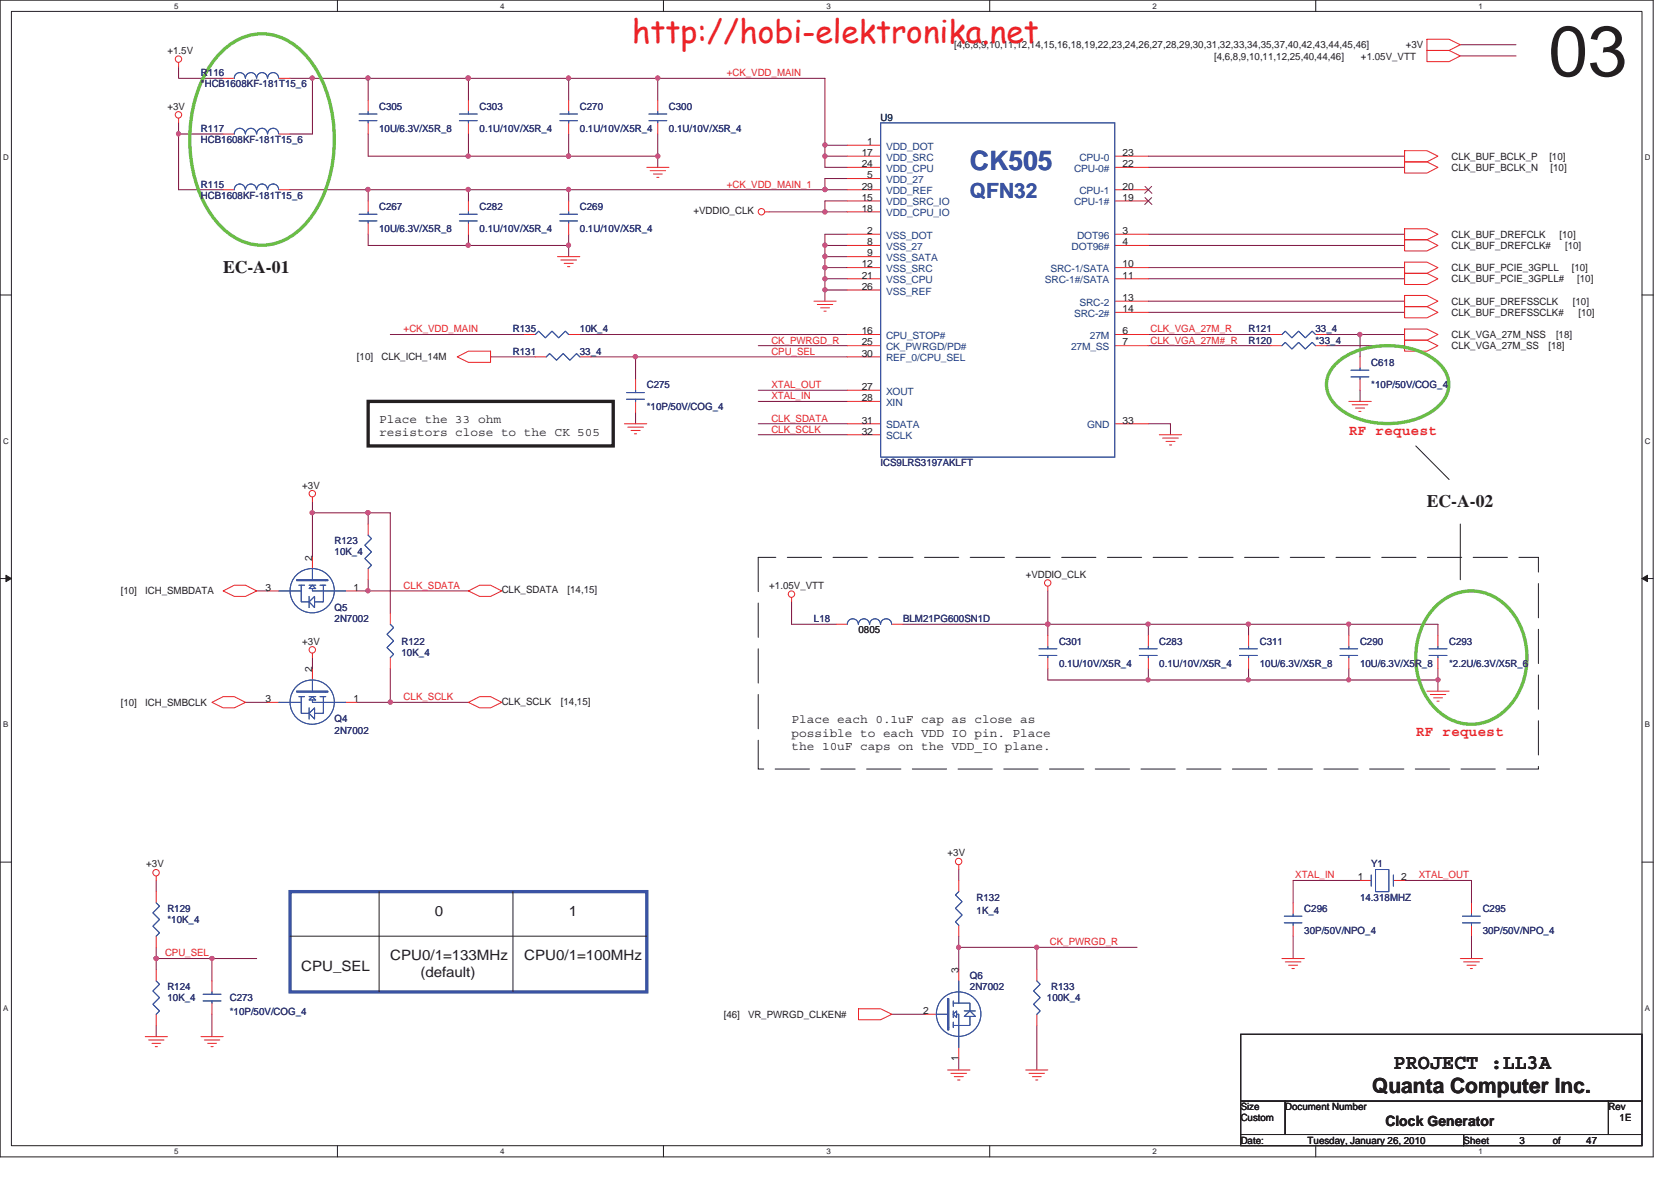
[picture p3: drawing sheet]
<svg xmlns="http://www.w3.org/2000/svg" width="297mm" height="210mm" viewBox="0 0 297 210" stroke-linecap="round" stroke-linejoin="round" font-family="sans-serif">
<path d="M0 0h293.9v205.7h-293.9zM2 2h289.9v201.7h-289.9z" fill="none" stroke="#231f20" stroke-width=".18"/>
<g fill="#fff">
<path d="M31 .3h.7v1.5h-.7z"/>
<path d="M31 204h.7v1.5h-.7z"/>
</g>
<path d="M60 0v2M60 203.7v2" fill="none" stroke="#231f20" stroke-width=".18"/>
<g fill="#fff">
<path d="M88.9 .3h.8v1.5h-.8z"/>
<path d="M88.9 204h.8v1.5h-.8z"/>
</g>
<path d="M117.9 0v2M117.9 203.7v2" fill="none" stroke="#231f20" stroke-width=".18"/>
<g fill="#fff">
<path d="M146.9 .3h.8v1.5h-.8z"/>
<path d="M146.9 204h.8v1.5h-.8z"/>
</g>
<path d="M175.9 0v2M175.9 203.7v2" fill="none" stroke="#231f20" stroke-width=".18"/>
<g fill="#fff">
<path d="M204.9 .3h.8v1.5h-.8z"/>
<path d="M204.9 204h.8v1.5h-.8z"/>
</g>
<path d="M233.9 0v2M233.9 203.7v2" fill="none" stroke="#231f20" stroke-width=".18"/>
<g fill="#fff">
<path d="M262.8 .3h.8v1.5h-.8z"/>
<path d="M262.8 204h.8v1.5h-.8z"/>
<path d="M.5 27.2h1v1.5h-1z"/>
<path d="M292.4 27.2h1v1.5h-1z"/>
<path d="M.5 77.6h1v1.6h-1z"/>
<path d="M292.4 77.6h1v1.6h-1z"/>
</g>
<path d="M0 52.4h2M291.9 52.4h2" fill="none" stroke="#231f20" stroke-width=".18"/>
<g fill="#fff">
<path d="M.5 128.1h.9v1.5h-.9z"/>
<path d="M292.4 128.1h.9v1.5h-.9z"/>
</g>
<path d="M0 102.9h2M291.9 102.9h2" fill="none" stroke="#231f20" stroke-width=".18"/>
<path d="M1.1 102.3l.9 .6-.9 .5z" fill="#231f20"/>
<path d="M1.1 102.3l.9 .6-.9 .5z" fill="none" stroke="#231f20" stroke-width=".18"/>
<path d="M291.9 102.9l1-.6v1.1z" fill="#231f20"/>
<path d="M291.9 102.9l1-.6v1.1z" fill="none" stroke="#231f20" stroke-width=".18"/>
<g fill="#fff">
<path d="M.5 178.5h.9v1.5h-.9z"/>
<path d="M292.4 178.5h.9v1.5h-.9z"/>
</g>
<path d="M0 153.3h2M291.9 153.3h2" fill="none" stroke="#231f20" stroke-width=".18"/>
<path d="M146.6 25.8h4" fill="none" stroke="#7f1542" stroke-width=".18"/>
<circle cx="146.6" cy="25.8" r=".38" fill="#b8529f"/>
<circle cx="146.6" cy="25.8" r=".38" fill="none" stroke="#b8529f" stroke-width=".18"/>
<path d="M146.6 27.8h4M146.6 29.8h4M146.6 31.7h4M146.6 33.7h4" fill="none" stroke="#7f1542" stroke-width=".18"/>
<circle cx="146.6" cy="33.7" r=".38" fill="#b8529f"/>
<circle cx="146.6" cy="33.7" r=".38" fill="none" stroke="#b8529f" stroke-width=".18"/>
<path d="M146.6 27.8v2M146.6 31.7v2" fill="none" stroke="#7f1542" stroke-width=".18"/>
<circle cx="146.6" cy="27.8" r=".38" fill="#b8529f"/>
<circle cx="146.6" cy="27.8" r=".38" fill="none" stroke="#b8529f" stroke-width=".18"/>
<path d="M146.6 25.8v2M146.6 51.6v1.9" fill="none" stroke="#7f1542" stroke-width=".18"/>
<circle cx="146.6" cy="51.5" r=".37" fill="#b8529f"/>
<circle cx="146.6" cy="51.5" r=".37" fill="none" stroke="#b8529f" stroke-width=".18"/>
<path d="M146.6 43.6h4M146.6 45.6h4" fill="none" stroke="#7f1542" stroke-width=".18"/>
<circle cx="146.6" cy="45.6" r=".38" fill="#b8529f"/>
<circle cx="146.6" cy="45.6" r=".38" fill="none" stroke="#b8529f" stroke-width=".18"/>
<path d="M146.6 43.6v2" fill="none" stroke="#7f1542" stroke-width=".18"/>
<circle cx="146.6" cy="43.6" r=".38" fill="#b8529f"/>
<circle cx="146.6" cy="43.6" r=".38" fill="none" stroke="#b8529f" stroke-width=".18"/>
<path d="M146.6 45.6v2h4M150.6 49.6h-4v2" fill="none" stroke="#7f1542" stroke-width=".18"/>
<circle cx="146.6" cy="49.6" r=".38" fill="#b8529f"/>
<circle cx="146.6" cy="49.6" r=".38" fill="none" stroke="#b8529f" stroke-width=".18"/>
<path d="M146.6 51.6h4M146.6 47.6v2M134.8 75.3h15.8M134.8 77.3h15.8M134.8 71.4h15.8" fill="none" stroke="#7f1542" stroke-width=".18"/>
<circle cx="146.6" cy="47.6" r=".38" fill="#b8529f"/>
<circle cx="146.6" cy="47.6" r=".38" fill="none" stroke="#b8529f" stroke-width=".18"/>
<path d="M113 63.5h37.6M204.1 75.3h4v2" fill="none" stroke="#7f1542" stroke-width=".18"/>
<circle cx="112.9" cy="63.4" r=".38" fill="#b8529f"/>
<circle cx="112.9" cy="63.4" r=".38" fill="none" stroke="#b8529f" stroke-width=".18"/>
<path d="M87.2 63.5h8M134.8 61.5h15.8M55.5 89.2v9.9" fill="none" stroke="#7f1542" stroke-width=".18"/>
<circle cx="55.5" cy="91.2" r=".37" fill="#b8529f"/>
<circle cx="55.5" cy="91.2" r=".37" fill="none" stroke="#b8529f" stroke-width=".18"/>
<path d="M69.4 91.2h-4v2M69.4 124.9h13.9" fill="none" stroke="#7f1542" stroke-width=".18"/>
<circle cx="65.4" cy="91.2" r=".37" fill="#b8529f"/>
<circle cx="65.4" cy="91.2" r=".37" fill="none" stroke="#b8529f" stroke-width=".18"/>
<path d="M69.4 118.9v6" fill="none" stroke="#7f1542" stroke-width=".18"/>
<circle cx="69.4" cy="124.8" r=".38" fill="#b8529f"/>
<circle cx="69.4" cy="124.8" r=".38" fill="none" stroke="#b8529f" stroke-width=".18"/>
<path d="M69.4 91.2v17.8M55.5 116.9v2M65.4 103.1v2h17.9" fill="none" stroke="#7f1542" stroke-width=".18"/>
<circle cx="65.4" cy="105" r=".38" fill="#b8529f"/>
<circle cx="65.4" cy="105" r=".38" fill="none" stroke="#b8529f" stroke-width=".18"/>
<path d="M55.5 91.2h9.9M63.5 124.9h5.9" fill="none" stroke="#7f1542" stroke-width=".18"/>
<circle cx="65.4" cy="91.2" r=".37" fill="#b8529f"/>
<circle cx="65.4" cy="91.2" r=".37" fill="none" stroke="#b8529f" stroke-width=".18"/>
<path d="M146.6 37.7h4M103.1 59.5h47.5M134.8 69.4h15.8M241.8 156.5h-11.9v4M249.7 156.5h11.9v4M229.9 166.5v3.9M261.6 166.5v3.9" fill="none" stroke="#7f1542" stroke-width=".18"/>
<circle cx="146.6" cy="37.7" r=".38" fill="#b8529f"/>
<circle cx="146.6" cy="37.7" r=".38" fill="none" stroke="#b8529f" stroke-width=".18"/>
<path d="M146.6 35.7v2M241.8 59.5h7.9M235.8 61.5h13.9" fill="none" stroke="#7f1542" stroke-width=".18"/>
<circle cx="241.7" cy="59.5" r=".38" fill="#b8529f"/>
<circle cx="241.7" cy="59.5" r=".38" fill="none" stroke="#b8529f" stroke-width=".18"/>
<g fill="none" stroke="#7f1542" stroke-width=".18">
<path d="M204.1 27.8h45.6M204.1 29.8h45.6M204.1 59.5h21.8M204.1 49.6h45.6M204.1 47.6h45.6M204.1 41.7h45.6M204.1 43.6h45.6M204.1 53.5h45.6M204.1 55.5h45.6M204.1 61.5h21.8M186.3 111v2M186.3 118.9v2"/>
<path d="M204.1 111v2M204.1 118.9v2M222 111v2"/>
</g>
<circle cx="221.9" cy="111" r=".37" fill="#b8529f"/>
<circle cx="221.9" cy="111" r=".37" fill="none" stroke="#b8529f" stroke-width=".18"/>
<path d="M204.1 111h35.7" fill="none" stroke="#7f1542" stroke-width=".18"/>
<circle cx="204.1" cy="111" r=".37" fill="#b8529f"/>
<circle cx="204.1" cy="111" r=".37" fill="none" stroke="#b8529f" stroke-width=".18"/>
<path d="M140.7 107v4M160.5 111h43.6M239.8 111v2M186.3 120.9h17.8" fill="none" stroke="#7f1542" stroke-width=".18"/>
<circle cx="186.3" cy="111" r=".37" fill="#b8529f"/>
<circle cx="186.3" cy="111" r=".37" fill="none" stroke="#b8529f" stroke-width=".18"/>
<path d="M113 63.5v3.9M113 73.4v1.9M27.8 170.4v2" fill="none" stroke="#7f1542" stroke-width=".18"/>
<circle cx="27.8" cy="170.4" r=".37" fill="#b8529f"/>
<circle cx="27.8" cy="170.4" r=".37" fill="none" stroke="#b8529f" stroke-width=".18"/>
<path d="M37.7 170.4h7.9" fill="none" stroke="#7f1542" stroke-width=".18"/>
<circle cx="37.7" cy="170.4" r=".37" fill="#b8529f"/>
<circle cx="37.7" cy="170.4" r=".37" fill="none" stroke="#b8529f" stroke-width=".18"/>
<path d="M27.8 156.5v2M27.8 170.4h9.9v4M27.8 182.3v2M37.7 180.3v4" fill="none" stroke="#7f1542" stroke-width=".18"/>
<circle cx="27.8" cy="170.4" r=".37" fill="#b8529f"/>
<circle cx="27.8" cy="170.4" r=".37" fill="none" stroke="#b8529f" stroke-width=".18"/>
<path d="M186.3 105.1v5.9M27.8 168.4v2" fill="none" stroke="#7f1542" stroke-width=".18"/>
<circle cx="186.3" cy="111" r=".37" fill="#b8529f"/>
<circle cx="186.3" cy="111" r=".37" fill="none" stroke="#b8529f" stroke-width=".18"/>
<path d="M222 118.9v2h-17.9M239.8 118.9v2" fill="none" stroke="#7f1542" stroke-width=".18"/>
<circle cx="204.1" cy="120.9" r=".37" fill="#b8529f"/>
<circle cx="204.1" cy="120.9" r=".37" fill="none" stroke="#b8529f" stroke-width=".18"/>
<path d="M69.4 59.5h23.8M150.6 41.7h-4v1.9M170.4 168.4h13.9M158.5 180.3h6" fill="none" stroke="#7f1542" stroke-width=".18"/>
<circle cx="170.4" cy="168.4" r=".38" fill="#b8529f"/>
<circle cx="170.4" cy="168.4" r=".38" fill="none" stroke="#b8529f" stroke-width=".18"/>
<path d="M202.1 168.4h-17.8v4M184.3 182.3v7.9" fill="none" stroke="#7f1542" stroke-width=".18"/>
<circle cx="184.3" cy="168.4" r=".38" fill="#b8529f"/>
<circle cx="184.3" cy="168.4" r=".38" fill="none" stroke="#b8529f" stroke-width=".18"/>
<g fill="none" stroke="#7f1542" stroke-width=".18">
<path d="M259.6 8h9.9M259.6 9.9h9.9M101.1 33.7v2M116.9 27.8v2M146.6 35.7h4M105.1 63.5h7.9M45.6 105.1h2M63.5 105.1h1.9M140.7 111h7.9M43.6 124.9h4M170.4 154.6v1.9M170.4 166.5v5.9"/>
<path d="M170.4 188.3v1.9"/>
</g>
<circle cx="116.9" cy="27.8" r=".38" fill="#b8529f"/>
<circle cx="116.9" cy="27.8" r=".38" fill="none" stroke="#b8529f" stroke-width=".18"/>
<path d="M101.1 27.8h15.8" fill="none" stroke="#7f1542" stroke-width=".18"/>
<circle cx="101.1" cy="27.8" r=".38" fill="#b8529f"/>
<circle cx="101.1" cy="27.8" r=".38" fill="none" stroke="#b8529f" stroke-width=".18"/>
<path d="M101.1 13.9h15.8v4" fill="none" stroke="#7f1542" stroke-width=".18"/>
<circle cx="116.9" cy="13.9" r=".38" fill="#b8529f"/>
<circle cx="116.9" cy="13.9" r=".38" fill="none" stroke="#b8529f" stroke-width=".18"/>
<circle cx="101.1" cy="13.9" r=".38" fill="#b8529f"/>
<circle cx="101.1" cy="13.9" r=".38" fill="none" stroke="#b8529f" stroke-width=".18"/>
<path d="M101.1 43.6v2" fill="none" stroke="#7f1542" stroke-width=".18"/>
<circle cx="101.1" cy="43.6" r=".38" fill="#b8529f"/>
<circle cx="101.1" cy="43.6" r=".38" fill="none" stroke="#b8529f" stroke-width=".18"/>
<path d="M116.9 13.9h29.7M101.1 33.7h45.5M101.1 41.7v1.9" fill="none" stroke="#7f1542" stroke-width=".18"/>
<circle cx="146.6" cy="33.7" r=".38" fill="#b8529f"/>
<circle cx="146.6" cy="33.7" r=".38" fill="none" stroke="#b8529f" stroke-width=".18"/>
<circle cx="101.1" cy="33.7" r=".38" fill="#b8529f"/>
<circle cx="101.1" cy="33.7" r=".38" fill="none" stroke="#b8529f" stroke-width=".18"/>
<path d="M83.3 23.8v4M83.3 33.7v2M83.3 43.6h17.8" fill="none" stroke="#7f1542" stroke-width=".18"/>
<circle cx="83.2" cy="43.6" r=".38" fill="#b8529f"/>
<circle cx="83.2" cy="43.6" r=".38" fill="none" stroke="#b8529f" stroke-width=".18"/>
<path d="M83.3 27.8h17.8" fill="none" stroke="#7f1542" stroke-width=".18"/>
<circle cx="101.1" cy="27.8" r=".38" fill="#b8529f"/>
<circle cx="101.1" cy="27.8" r=".38" fill="none" stroke="#b8529f" stroke-width=".18"/>
<circle cx="83.2" cy="27.8" r=".38" fill="#b8529f"/>
<circle cx="83.2" cy="27.8" r=".38" fill="none" stroke="#b8529f" stroke-width=".18"/>
<path d="M65.4 33.7h17.9" fill="none" stroke="#7f1542" stroke-width=".18"/>
<circle cx="83.2" cy="33.7" r=".38" fill="#b8529f"/>
<circle cx="83.2" cy="33.7" r=".38" fill="none" stroke="#b8529f" stroke-width=".18"/>
<circle cx="65.4" cy="33.7" r=".38" fill="#b8529f"/>
<circle cx="65.4" cy="33.7" r=".38" fill="none" stroke="#b8529f" stroke-width=".18"/>
<path d="M65.4 13.9h35.7M65.4 33.7v2" fill="none" stroke="#7f1542" stroke-width=".18"/>
<circle cx="83.2" cy="13.9" r=".38" fill="#b8529f"/>
<circle cx="83.2" cy="13.9" r=".38" fill="none" stroke="#b8529f" stroke-width=".18"/>
<circle cx="65.4" cy="13.9" r=".38" fill="#b8529f"/>
<circle cx="65.4" cy="13.9" r=".38" fill="none" stroke="#b8529f" stroke-width=".18"/>
<path d="M65.4 13.9v4M83.3 13.9v4M101.1 13.9v4M65.4 23.8v4M101.1 23.8v4M116.9 23.8v4M65.4 41.7v1.9M83.3 41.7v1.9" fill="none" stroke="#7f1542" stroke-width=".18"/>
<circle cx="83.2" cy="13.9" r=".38" fill="#b8529f"/>
<circle cx="83.2" cy="13.9" r=".38" fill="none" stroke="#b8529f" stroke-width=".18"/>
<path d="M55.5 13.9v9.9h-3.9M146.6 13.9v11.9M31.7 21.8v2h8M31.7 33.7h8M65.4 27.8h17.9M83.3 33.7h17.8M136.7 37.7h9.9M65.4 43.6h17.9" fill="none" stroke="#7f1542" stroke-width=".18"/>
<circle cx="55.5" cy="13.9" r=".38" fill="#b8529f"/>
<circle cx="55.5" cy="13.9" r=".38" fill="none" stroke="#b8529f" stroke-width=".18"/>
<path d="M51.6 13.9h3.9M31.7 23.8v9.9" fill="none" stroke="#7f1542" stroke-width=".18"/>
<circle cx="31.7" cy="23.8" r=".38" fill="#b8529f"/>
<circle cx="31.7" cy="23.8" r=".38" fill="none" stroke="#b8529f" stroke-width=".18"/>
<path d="M31.7 11.9v2h8M55.5 13.9h9.9M51.6 33.7h13.8M239.8 111h15.8" fill="none" stroke="#7f1542" stroke-width=".18"/>
<circle cx="239.7" cy="111" r=".37" fill="#b8529f"/>
<circle cx="239.7" cy="111" r=".37" fill="none" stroke="#b8529f" stroke-width=".18"/>
<path d="M255.6 111v2M239.8 120.9h15.8v2" fill="none" stroke="#7f1542" stroke-width=".18"/>
<circle cx="255.6" cy="120.9" r=".37" fill="#b8529f"/>
<circle cx="255.6" cy="120.9" r=".37" fill="none" stroke="#b8529f" stroke-width=".18"/>
<circle cx="239.7" cy="120.9" r=".37" fill="#b8529f"/>
<circle cx="239.7" cy="120.9" r=".37" fill="none" stroke="#b8529f" stroke-width=".18"/>
<path d="M222 120.9h17.8" fill="none" stroke="#7f1542" stroke-width=".18"/>
<circle cx="221.9" cy="120.9" r=".37" fill="#b8529f"/>
<circle cx="221.9" cy="120.9" r=".37" fill="none" stroke="#b8529f" stroke-width=".18"/>
<path d="M235.8 59.5h6v4M241.8 69.4v2M255.6 118.9v2" fill="none" stroke="#7f1542" stroke-width=".18"/>
<g fill="none" stroke="#ec2426" stroke-width=".18">
<path d="M31.7 11.1v.8M39.7 13.9h2M49.6 13.9h2M65.4 17.9v2M83.3 17.9v2M101.1 17.9v2M116.9 17.9v2M253.7 7h3.9l2 1-2 1h-3.9zM253.7 9h3.9l2 .9-2 1.1h-3.9zM31.7 21v.8M39.7 33.7h2M39.7 23.8h2"/>
<path d="M49.6 33.7h2M49.6 23.8h2M65.4 21.8v2M65.4 35.7v2M65.4 39.7v2M83.3 21.8v2M83.3 35.7v2M83.3 39.7v2M101.1 21.8v2M101.1 35.7v2M101.1 39.7v2M115 29.8h3.9"/>
<path d="M115.6 30.3h2.7M116.2 30.9h1.5M116.8 31.5h.3M116.9 21.8v2M136 37.7h.7M150.6 29.8h5.9M150.6 37.7h5.9M150.6 33.7h5.9M150.6 35.7h5.9M150.6 27.8h5.9M150.6 31.7h5.9M150.6 25.8h5.9"/>
<path d="M198.2 29.8h5.9M198.2 33.7h5.9M198.2 35.7h5.9M198.2 27.8h5.9M249.7 26.8h4l1.9 1-1.9 1h-4zM249.7 28.8h4l1.9 1-1.9 1h-4zM93.2 59.5h2M99.1 45.6h4M99.7 46.2h2.8M100.3 46.8h1.6M100.9 47.4h.4M101.1 59.5h2"/>
<path d="M144.7 53.5h3.9M145.3 54.1h2.7M145.9 54.7h1.5M146.5 55.3h.4M150.6 45.6h5.9M150.6 59.5h5.9M150.6 41.7h5.9M150.6 43.6h5.9M150.6 47.6h5.9M150.6 49.6h5.9M150.6 51.6h5.9M198.2 53.5h5.9"/>
<path d="M198.2 59.5h5.9M198.2 41.7h5.9M198.2 43.6h5.9M198.2 47.6h5.9M198.2 49.6h5.9M198.2 55.5h5.9M225.9 59.5h2M233.8 59.5h2M249.7 58.5h4l1.9 1-1.9 1h-4zM249.7 46.6h4l1.9 1-1.9 1h-4zM249.7 48.6h4l1.9 1-1.9 1h-4zM249.7 40.7h4l1.9 1-1.9 .9h-4z"/>
<path d="M249.7 42.6h4l1.9 1-1.9 1h-4zM249.7 52.5h4l1.9 1-1.9 1h-4zM249.7 54.5h4l1.9 1-1.9 1h-4zM81.3 63.5l2-1.1h3.9v2h-3.9zM95.2 63.5h1.9M103.1 63.5h2M111 75.3h4M111.6 75.9h2.8M112.2 76.5h1.6M112.8 77.1h.4M113 67.4v2M113 71.4v2"/>
<path d="M150.6 77.3h5.9M150.6 75.3h5.9M150.6 71.4h5.9M150.6 61.5h5.9M150.6 63.5h5.9M150.6 69.4h5.9M198.2 75.3h5.9M198.2 61.5h5.9M206.1 77.3h4M206.7 77.9h2.8M207.3 78.5h1.6M207.9 79.1h.4"/>
<path d="M225.9 61.5h2M233.8 61.5h2M239.8 71.4h4M240.4 72h2.8M241 72.6h1.6M241.6 73.1h.3M241.8 63.5v1.9M241.8 67.4v2M249.7 60.5h4l1.9 1-1.9 .9h-4zM55.5 99.1v2M55.5 88.4v.8M65.4 93.2v2"/>
<path d="M39.7 105.1l2-1h1.9l2 1-2 .9h-1.9zM47.6 105.1h2M55.5 116.2v.7M55.5 118.9v2M61.5 105.1h2M65.4 101.1v2M69.4 109v2M69.4 116.9v2M83.3 105.1l2-1h1.9l2 1-2 .9h-1.9zM140.7 106.3v.7M148.6 111h2M158.5 111h2"/>
<path d="M186.3 104.3v.8M186.3 113v2M186.3 116.9v2M204.1 113v2M204.1 116.9v2M222 113v2M222 116.9v2M239.8 113v2M239.8 116.9v2M255.6 113v2M255.6 116.9v2M37.7 124.9l2-1h2l1.9 1-1.9 1h-2z"/>
<path d="M47.6 124.9h2M61.5 124.9h2M83.3 124.9l2-1h1.9l2 1-2 1h-1.9zM253.7 122.9h3.9M254.3 123.5h2.7M254.8 124.1h1.6M255.4 124.7h.4M27.8 155.8v.7M27.8 158.5v2M170.4 153.8v.8M170.4 156.5v2M241.8 156.5h2"/>
<path d="M247.7 156.5h2M27.8 166.5v1.9M27.8 172.4v2M37.7 174.4v2M37.7 178.3v2M152.6 179.4h3.9l2 .9-2 1h-3.9zM170.4 164.5v2M170.4 172.4v2M184.3 172.4v2M227.9 170.4h4M228.5 171h2.8M229.1 171.6h1.6"/>
<path d="M229.7 172.2h.4M229.9 160.5v2M229.9 164.5v2M259.6 170.4h4M260.2 171h2.8M260.8 171.6h1.6M261.4 172.2h.3M261.6 160.5v2M261.6 164.5v2M25.8 184.3h4M26.4 184.9h2.8M27 185.5h1.6"/>
<path d="M27.6 186.1h.4M27.8 180.3v2M35.7 184.3h4M36.3 184.9h2.8M36.9 185.5h1.6M37.5 186.1h.4M164.5 180.3h2M168.4 190.2h4M169 190.8h2.8M169.6 191.4h1.6M170.2 192h.4M170.4 186.3v2"/>
<path d="M182.3 190.2h4M182.9 190.8h2.8M183.5 191.4h1.6M184.1 192h.4M184.3 180.3v2"/>
<circle cx="31.7" cy="10.5" r=".57"/>
<circle cx="31.7" cy="20.4" r=".57"/>
<circle cx="135.4" cy="37.6" r=".57"/>
<circle cx="55.5" cy="87.8" r=".57"/>
<circle cx="55.5" cy="115.5" r=".57"/>
<circle cx="140.7" cy="105.6" r=".57"/>
<circle cx="186.2" cy="103.6" r=".57"/>
<circle cx="27.7" cy="155.2" r=".57"/>
<circle cx="170.4" cy="153.2" r=".57"/>
</g>
<path d="M251.7 79.3l5.9 6M259.6 93.2v9.9M67.4 158.5v17.9M91.2 158.5v17.9M51.6 166.5h63.4M220.6 183.9h71.3v11.9h-71.3zM220.6 195.8h7.9v5.9h-7.9zM228.5 195.8h57.4v5.9h-57.4zM285.9 195.8h6v5.9h-6zM220.6 201.7h39.6v2h-39.6zM260.2 201.7h31.7v2h-31.7z" fill="none" stroke="#231f20" stroke-width=".18"/>
<path d="M65.4 71.4h43.6v7.9h-43.6z" fill="none" stroke="#231f20" stroke-width=".59"/>
<path d="M134.8 99.1h138.7v37.6h-138.7z" fill="none" stroke="#231f20" stroke-width=".18" stroke-dasharray="6.1 2"/>
<path d="M51.6 158.5h63.4v17.9h-63.4z" fill="none" stroke="#3a53a4" stroke-width=".59"/>
<path d="M39.4 9.2a9.7 9.7 0 0 1 14.4 0 22.1 22.1 0 0 1 5.6 15.6 22.1 22.1 0 0 1-5.6 15.6 9.7 9.7 0 0 1-14.4 0 22.2 22.2 0 0 1-5.7-15.6 22.1 22.1 0 0 1 5.7-15.6zM237.3 64.9a13.4 13.4 0 0 1 10.8-3.4 11.5 11.5 0 0 1 8.6 4.2 5 5 0 0 1-1.4 6.9 15 15 0 0 1-17.2 0 5 5 0 0 1-.8-7.7zM255.4 107.7a8.7 8.7 0 0 1 13.1 .8 13.3 13.3 0 0 1-1.7 18.4 8.7 8.7 0 0 1-12.2-1.6 13.5 13.5 0 0 1 .8-17.6z" fill="none" stroke="#6abd46" stroke-width=".59"/>
<g fill="none" stroke="#3a53a4" stroke-width=".18">
<path d="M43.6 13.9a.97 .97 0 0 0-1-1 .97 .97 0 0 0-.9 1M45.6 13.9a.97 .97 0 0 0-1-1 .97 .97 0 0 0-1 1M47.5 13.9a.95 .95 0 0 0-.9-1 .95 .95 0 0 0-1 1M49.5 13.9a.97 .97 0 0 0-1-1 .97 .97 0 0 0-.9 1M65.4 19.9v.4M83.3 19.9v.4M101.1 19.9v.4M116.9 19.9v.4M43.6 33.7a.97 .97 0 0 0-1-1 .97 .97 0 0 0-.9 1M43.6 23.8a.97 .97 0 0 0-1-1 .97 .97 0 0 0-.9 1M45.6 33.7a.97 .97 0 0 0-1-1 .97 .97 0 0 0-1 1M45.6 23.8a.97 .97 0 0 0-1-1 .97 .97 0 0 0-1 1"/>
<path d="M47.5 33.7a.95 .95 0 0 0-.9-1 .95 .95 0 0 0-1 1M47.5 23.8a.95 .95 0 0 0-.9-1 .95 .95 0 0 0-1 1M49.5 33.7a.97 .97 0 0 0-1-1 .97 .97 0 0 0-.9 1M49.5 23.8a.97 .97 0 0 0-1-1 .97 .97 0 0 0-.9 1M63.8 38.1h3.2M63.8 20.3h3.2M63.8 39.3h3.2M63.8 21.5h3.2M65.4 21.5v.3M65.4 37.7v.4M65.4 39.3v.4M81.7 39.3h3.1"/>
<path d="M81.7 38.1h3.1M81.7 21.5h3.1M81.7 20.3h3.1M83.3 21.5v.3M83.3 37.7v.4M83.3 39.3v.4M99.5 38.1h3.2M99.5 20.3h3.2M99.5 39.3h3.2M99.5 21.5h3.2M101.1 21.5v.3M101.1 37.7v.4"/>
<path d="M101.1 39.3v.4M115.4 21.5h3.1M115.4 20.3h3.1M116.9 21.5v.3M156.5 21.8h41.7v59.5h-41.7zM95.2 59.5l.6-.6 1.1 1.2 1.2-1.2 1.2 1.2 1.2-1.2 .6 .6M227.9 59.5l.6-.6 1.2 1.2 1.1-1.2 1.2 1.2 1.3-1.2 .5 .6M97.1 63.5l.6-.6 1.2 1.1 1.2-1.1 1.2 1.1 1.2-1.1 .6 .6M111.4 71h3.2M111.4 69.8h3.2M113 69.4v.4M113 71v.4"/>
<path d="M227.9 61.5l.6-.6 1.2 1.2 1.1-1.2 1.2 1.2 1.3-1.2 .5 .6M240.2 67h3.1M240.2 65.8h3.1M241.8 65.4v.4M241.8 67v.4M65.4 95.2l.6 .6-1.1 1.1 1.1 1.2-1.1 1.2 1.1 1.2-.6 .6M49.6 105.1h3.9M52.7 103.1h5.6v.1h-5.6zM53.1 104.1h1M53.5 104.1v1M53.5 105.1v1.9h1.4M54.9 106v2"/>
<path d="M54.9 104.1h1.2M55.5 104.6v.5h6M55.5 101.1v2M55.5 104.1l.6 .5h-1.2zM55.9 106.3v1.7l-1-1M55.9 106.4v-.4l-1 1M56.9 104.1h1M57.5 104.1v2.9h-1.6M69.4 111l.6 .6-1.2 1.2 1.2 1.2-1.2 1.1 1.2 1.2-.6 .6M150.6 111a.97 .97 0 0 1 1-1 .97 .97 0 0 1 1 1M152.6 111a.97 .97 0 0 1 1-1 .97 .97 0 0 1 1 1M154.6 111a.95 .95 0 0 1 1-1 .95 .95 0 0 1 .9 1"/>
<path d="M156.5 111a.97 .97 0 0 1 1-1 .97 .97 0 0 1 1 1M184.7 116.5h3.2M184.7 115.4h3.2M186.3 115v.4M186.3 116.5v.4M202.5 116.5h3.2M202.5 115.4h3.2M204.1 115v.4M204.1 116.5v.4M220.3 116.5h3.2M220.3 115.4h3.2M222 115v.4"/>
<path d="M222 116.5v.4M238.2 115.4h3.1M238.2 116.5h3.1M239.8 115v.4M239.8 116.5v.4M254 115.4h3.2M254 116.5h3.2M255.6 115v.4M255.6 116.5v.4M49.6 124.9h3.9M52.7 122.9h5.6v.2h-5.6zM53.1 123.9h1"/>
<path d="M53.5 123.9v1M53.5 124.9v1.9h1.4M54.9 125.9v1.9M54.9 123.9h1.2M55.5 120.9v2M55.5 124.5v.4h6M55.5 123.9l.6 .6h-1.2zM55.9 126.1v1.7l-1-1M55.9 126.2v-.3l-1 .9M56.9 123.9h1M57.5 123.9v2.9h-1.6M170.4 158.5l-.6 .6 1.2 1.2-1.2 1.2 1.2 1.2-1.2 1.2 .6 .6"/>
<path d="M243.8 155.6v2M244.5 154.6h2.4v3.9h-2.4zM247.7 155.6v2M27.8 174.4l.6 .6-1.2 1.2 1.2 1.2-1.2 1.2 1.2 1.1-.6 .6M27.8 160.5l.6 .6-1.2 1.2 1.2 1.2-1.2 1.2 1.2 1.2-.6 .6M36.1 178h3.2M36.1 176.8h3.2M37.7 176.4v.4M37.7 178v.3M168.4 177.5h.3v5.6h-.3zM169.5 178v.9M169.5 179.7v1.2"/>
<path d="M169.5 178.3h.9M169.8 180l.2-.3v1.2l-.5-.6zM170.4 178.3h2v1.4M170.4 174.4v3.9M171.4 179.7h2M172.4 179.7l1 1h-1.8M172.4 179.7l-1 1h.4M184.3 174.4l.6 .6-1.2 1.2 1.2 1.2-1.2 1.2 1.2 1.1-.6 .6M228.3 162.9h3.1M228.3 164.1h3.1M229.9 162.5v.4M229.9 164.1v.4"/>
<path d="M260 164.1h3.1M260 162.9h3.1M261.6 162.5v.4M261.6 164.1v.4M166.5 180.3h1.9M169.5 181.7v1M170 180.3h.4v6M172.4 180.7v1.6h-2.9"/>
<circle cx="55.5" cy="105" r="3.9"/>
<circle cx="55.5" cy="124.8" r="3.9"/>
<circle cx="170.4" cy="180.3" r="4"/>
</g>
<path d="M203.5 33.1l1.3 1.3M203.5 35.1l1.3 1.3M204.7 33.1l-1.2 1.3M204.7 35.1l-1.2 1.3" fill="none" stroke="#7f431c" stroke-width=".18"/>
<circle cx="146.6" cy="25.8" r=".38" fill="#b8529f"/>
<circle cx="146.6" cy="25.8" r=".38" fill="none" stroke="#b8529f" stroke-width=".18"/>
<circle cx="146.6" cy="33.7" r=".38" fill="#b8529f"/>
<circle cx="146.6" cy="33.7" r=".38" fill="none" stroke="#b8529f" stroke-width=".18"/>
<circle cx="146.6" cy="27.8" r=".38" fill="#b8529f"/>
<circle cx="146.6" cy="27.8" r=".38" fill="none" stroke="#b8529f" stroke-width=".18"/>
<circle cx="146.6" cy="51.5" r=".37" fill="#b8529f"/>
<circle cx="146.6" cy="51.5" r=".37" fill="none" stroke="#b8529f" stroke-width=".18"/>
<circle cx="146.6" cy="45.6" r=".38" fill="#b8529f"/>
<circle cx="146.6" cy="45.6" r=".38" fill="none" stroke="#b8529f" stroke-width=".18"/>
<circle cx="146.6" cy="43.6" r=".38" fill="#b8529f"/>
<circle cx="146.6" cy="43.6" r=".38" fill="none" stroke="#b8529f" stroke-width=".18"/>
<circle cx="146.6" cy="49.6" r=".38" fill="#b8529f"/>
<circle cx="146.6" cy="49.6" r=".38" fill="none" stroke="#b8529f" stroke-width=".18"/>
<circle cx="146.6" cy="47.6" r=".38" fill="#b8529f"/>
<circle cx="146.6" cy="47.6" r=".38" fill="none" stroke="#b8529f" stroke-width=".18"/>
<circle cx="112.9" cy="63.4" r=".38" fill="#b8529f"/>
<circle cx="112.9" cy="63.4" r=".38" fill="none" stroke="#b8529f" stroke-width=".18"/>
<circle cx="55.5" cy="91.2" r=".37" fill="#b8529f"/>
<circle cx="55.5" cy="91.2" r=".37" fill="none" stroke="#b8529f" stroke-width=".18"/>
<circle cx="65.4" cy="91.2" r=".37" fill="#b8529f"/>
<circle cx="65.4" cy="91.2" r=".37" fill="none" stroke="#b8529f" stroke-width=".18"/>
<circle cx="69.4" cy="124.8" r=".38" fill="#b8529f"/>
<circle cx="69.4" cy="124.8" r=".38" fill="none" stroke="#b8529f" stroke-width=".18"/>
<circle cx="65.4" cy="105" r=".38" fill="#b8529f"/>
<circle cx="65.4" cy="105" r=".38" fill="none" stroke="#b8529f" stroke-width=".18"/>
<circle cx="65.4" cy="91.2" r=".37" fill="#b8529f"/>
<circle cx="65.4" cy="91.2" r=".37" fill="none" stroke="#b8529f" stroke-width=".18"/>
<circle cx="146.6" cy="37.7" r=".38" fill="#b8529f"/>
<circle cx="146.6" cy="37.7" r=".38" fill="none" stroke="#b8529f" stroke-width=".18"/>
<circle cx="241.7" cy="59.5" r=".38" fill="#b8529f"/>
<circle cx="241.7" cy="59.5" r=".38" fill="none" stroke="#b8529f" stroke-width=".18"/>
<circle cx="221.9" cy="111" r=".37" fill="#b8529f"/>
<circle cx="221.9" cy="111" r=".37" fill="none" stroke="#b8529f" stroke-width=".18"/>
<circle cx="204.1" cy="111" r=".37" fill="#b8529f"/>
<circle cx="204.1" cy="111" r=".37" fill="none" stroke="#b8529f" stroke-width=".18"/>
<circle cx="186.3" cy="111" r=".37" fill="#b8529f"/>
<circle cx="186.3" cy="111" r=".37" fill="none" stroke="#b8529f" stroke-width=".18"/>
<circle cx="27.8" cy="170.4" r=".37" fill="#b8529f"/>
<circle cx="27.8" cy="170.4" r=".37" fill="none" stroke="#b8529f" stroke-width=".18"/>
<circle cx="37.7" cy="170.4" r=".37" fill="#b8529f"/>
<circle cx="37.7" cy="170.4" r=".37" fill="none" stroke="#b8529f" stroke-width=".18"/>
<circle cx="27.8" cy="170.4" r=".37" fill="#b8529f"/>
<circle cx="27.8" cy="170.4" r=".37" fill="none" stroke="#b8529f" stroke-width=".18"/>
<circle cx="186.3" cy="111" r=".37" fill="#b8529f"/>
<circle cx="186.3" cy="111" r=".37" fill="none" stroke="#b8529f" stroke-width=".18"/>
<circle cx="204.1" cy="120.9" r=".37" fill="#b8529f"/>
<circle cx="204.1" cy="120.9" r=".37" fill="none" stroke="#b8529f" stroke-width=".18"/>
<circle cx="170.4" cy="168.4" r=".38" fill="#b8529f"/>
<circle cx="170.4" cy="168.4" r=".38" fill="none" stroke="#b8529f" stroke-width=".18"/>
<circle cx="184.3" cy="168.4" r=".38" fill="#b8529f"/>
<circle cx="184.3" cy="168.4" r=".38" fill="none" stroke="#b8529f" stroke-width=".18"/>
<circle cx="116.9" cy="27.8" r=".38" fill="#b8529f"/>
<circle cx="116.9" cy="27.8" r=".38" fill="none" stroke="#b8529f" stroke-width=".18"/>
<circle cx="101.1" cy="27.8" r=".38" fill="#b8529f"/>
<circle cx="101.1" cy="27.8" r=".38" fill="none" stroke="#b8529f" stroke-width=".18"/>
<circle cx="116.9" cy="13.9" r=".38" fill="#b8529f"/>
<circle cx="116.9" cy="13.9" r=".38" fill="none" stroke="#b8529f" stroke-width=".18"/>
<circle cx="101.1" cy="13.9" r=".38" fill="#b8529f"/>
<circle cx="101.1" cy="13.9" r=".38" fill="none" stroke="#b8529f" stroke-width=".18"/>
<circle cx="101.1" cy="43.6" r=".38" fill="#b8529f"/>
<circle cx="101.1" cy="43.6" r=".38" fill="none" stroke="#b8529f" stroke-width=".18"/>
<circle cx="146.6" cy="33.7" r=".38" fill="#b8529f"/>
<circle cx="146.6" cy="33.7" r=".38" fill="none" stroke="#b8529f" stroke-width=".18"/>
<circle cx="101.1" cy="33.7" r=".38" fill="#b8529f"/>
<circle cx="101.1" cy="33.7" r=".38" fill="none" stroke="#b8529f" stroke-width=".18"/>
<circle cx="83.2" cy="43.6" r=".38" fill="#b8529f"/>
<circle cx="83.2" cy="43.6" r=".38" fill="none" stroke="#b8529f" stroke-width=".18"/>
<circle cx="101.1" cy="27.8" r=".38" fill="#b8529f"/>
<circle cx="101.1" cy="27.8" r=".38" fill="none" stroke="#b8529f" stroke-width=".18"/>
<circle cx="83.2" cy="27.8" r=".38" fill="#b8529f"/>
<circle cx="83.2" cy="27.8" r=".38" fill="none" stroke="#b8529f" stroke-width=".18"/>
<circle cx="83.2" cy="33.7" r=".38" fill="#b8529f"/>
<circle cx="83.2" cy="33.7" r=".38" fill="none" stroke="#b8529f" stroke-width=".18"/>
<circle cx="65.4" cy="33.7" r=".38" fill="#b8529f"/>
<circle cx="65.4" cy="33.7" r=".38" fill="none" stroke="#b8529f" stroke-width=".18"/>
<circle cx="83.2" cy="13.9" r=".38" fill="#b8529f"/>
<circle cx="83.2" cy="13.9" r=".38" fill="none" stroke="#b8529f" stroke-width=".18"/>
<circle cx="65.4" cy="13.9" r=".38" fill="#b8529f"/>
<circle cx="65.4" cy="13.9" r=".38" fill="none" stroke="#b8529f" stroke-width=".18"/>
<circle cx="83.2" cy="13.9" r=".38" fill="#b8529f"/>
<circle cx="83.2" cy="13.9" r=".38" fill="none" stroke="#b8529f" stroke-width=".18"/>
<circle cx="55.5" cy="13.9" r=".38" fill="#b8529f"/>
<circle cx="55.5" cy="13.9" r=".38" fill="none" stroke="#b8529f" stroke-width=".18"/>
<circle cx="31.7" cy="23.8" r=".38" fill="#b8529f"/>
<circle cx="31.7" cy="23.8" r=".38" fill="none" stroke="#b8529f" stroke-width=".18"/>
<circle cx="239.7" cy="111" r=".37" fill="#b8529f"/>
<circle cx="239.7" cy="111" r=".37" fill="none" stroke="#b8529f" stroke-width=".18"/>
<circle cx="255.6" cy="120.9" r=".37" fill="#b8529f"/>
<circle cx="255.6" cy="120.9" r=".37" fill="none" stroke="#b8529f" stroke-width=".18"/>
<circle cx="239.7" cy="120.9" r=".37" fill="#b8529f"/>
<circle cx="239.7" cy="120.9" r=".37" fill="none" stroke="#b8529f" stroke-width=".18"/>
<circle cx="221.9" cy="120.9" r=".37" fill="#b8529f"/>
<circle cx="221.9" cy="120.9" r=".37" fill="none" stroke="#b8529f" stroke-width=".18"/>
<text font-size="12.7" fill="#231f20" x="275.2" y="13.5">03</text>
<text font-size="5.6" fill="#ed2024" x="112.4" y="7.7">http://hobi-elektronika.net</text>
<text font-size="4.7" fill="#3a53a4" x="172.4" y="30.2">CK505</text>
<text font-size="3.7" fill="#3a53a4" x="172.4" y="35.2">QFN32</text>
<g font-size="3.7" fill="#231f20">
<text x="247.7" y="190">PROJECT :LL3A</text>
<text x="243.9" y="194.3">Quanta Computer Inc.</text>
</g>
<g font-size="3.1" fill="#231f20">
<text x="39.7" y="48.5">EC-A-01</text>
<text x="253.7" y="90.1">EC-A-02</text>
</g>
<g font-size="2.5" fill="#ec2426">
<text x="239.8" y="77.4">RF request</text>
<text x="251.7" y="130.9">RF request</text>
</g>
<g font-size="2.5" fill="#231f20">
<text x="77.3" y="162.8">0</text>
<text x="101.1" y="162.8">1</text>
<text x="53.5" y="172.7">CPU_SEL</text>
<text x="69.4" y="170.7">CPU0/1=133MHz</text>
<text x="74.7" y="173.6">(default)</text>
<text x="93.2" y="170.7">CPU0/1=100MHz</text>
<text x="246.3" y="200.1">Clock Generator</text>
</g>
<g font-size="2.2" fill="#231f20">
<text x="67.4" y="75.1">Place the 33 ohm</text>
<text x="67.4" y="77.5">resistors close to the CK 505</text>
<text x="140.7" y="128.6">Place each 0.1uF cap as close as</text>
<text x="140.7" y="131">possible to each VDD IO pin. Place</text>
<text x="140.7" y="133.3">the 10uF caps on the VDD_IO plane.</text>
</g>
<g font-size="1.8" fill="#231f20">
<text x="29.8" y="9.6">+1.5V</text>
<text x="169.6" y="8.6">[4,6,8,9,10,11,12,14,15,16,18,19,22,23,24,26,27,28,29,30,31,32,33,34,35,37,40,42,43,44,45,46]</text>
<text x="215.8" y="10.6">[4,6,8,9,10,11,12,25,40,44,46]</text>
<text x="241.9" y="10.6">+1.05V_VTT</text>
<text x="249.9" y="8.6">+3V</text>
<text x="29.8" y="19.5">+3V</text>
<text x="153.2" y="27.7">17</text>
<text x="153.2" y="29.7">24</text>
<text x="154.2" y="25.8">1</text>
<text x="199.6" y="29.7">22</text>
<text x="199.6" y="27.7">23</text>
<text x="258" y="28.4">CLK_BUF_BCLK_P</text>
<text x="275.4" y="28.4">[10]</text>
<text x="153.2" y="35.7">15</text>
<text x="153.2" y="33.7">29</text>
<text x="154.2" y="31.7">5</text>
<text x="199.6" y="35.7">19</text>
<text x="199.6" y="33.7">20</text>
<text x="258" y="30.4">CLK_BUF_BCLK_N</text>
<text x="275.6" y="30.4">[10]</text>
<text x="123.3" y="38.1">+VDDIO_CLK</text>
<text x="153.2" y="37.6">18</text>
<text x="154.2" y="41.6">2</text>
<text x="199.6" y="41.6">3</text>
<text x="153.2" y="47.5">12</text>
<text x="154.2" y="45.6">9</text>
<text x="154.2" y="43.6">8</text>
<text x="199.6" y="43.6">4</text>
<text x="199.6" y="47.5">10</text>
<text x="258" y="42.3">CLK_BUF_DREFCLK</text>
<text x="258" y="44.2">CLK_BUF_DREFCLK#</text>
<text x="277.2" y="42.3">[10]</text>
<text x="278.2" y="44.2">[10]</text>
<text x="153.2" y="49.5">21</text>
<text x="153.2" y="51.5">26</text>
<text x="199.6" y="53.5">13</text>
<text x="199.6" y="49.5">11</text>
<text x="258" y="48.2">CLK_BUF_PCIE_3GPLL</text>
<text x="258" y="50.2">CLK_BUF_PCIE_3GPLL#</text>
<text x="279.4" y="48.2">[10]</text>
<text x="280.4" y="50.2">[10]</text>
<text x="153.2" y="59.4">16</text>
<text x="199.6" y="55.5">14</text>
<text x="199.6" y="59.4">6</text>
<text x="258" y="54.1">CLK_BUF_DREFSSCLK</text>
<text x="258" y="56.1">CLK_BUF_DREFSSCLK#</text>
<text x="279.6" y="54.1">[10]</text>
<text x="280.6" y="56.1">[10]</text>
<text x="63.5" y="64">[10]</text>
<text x="67.8" y="64">CLK_ICH_14M</text>
<text x="153.2" y="63.4">30</text>
<text x="153.2" y="61.4">25</text>
<text x="199.6" y="61.4">7</text>
<text x="258" y="60.1">CLK_VGA_27M_NSS</text>
<text x="258" y="62.1">CLK_VGA_27M_SS</text>
<text x="275.2" y="62.1">[18]</text>
<text x="276.6" y="60.1">[18]</text>
<text x="153.2" y="69.3">27</text>
<text x="153.2" y="71.3">28</text>
<text x="153.2" y="77.3">32</text>
<text x="153.2" y="75.3">31</text>
<text x="199.6" y="75.3">33</text>
<text x="53.7" y="86.9">+3V</text>
<text x="55.5" y="99.7" transform="rotate(-90 55.5 99.7)">2</text>
<text x="21.5" y="105.7">[10]</text>
<text x="25.8" y="105.7">ICH_SMBDATA</text>
<text x="47.2" y="105">3</text>
<text x="62.9" y="105">1</text>
<text x="89.2" y="105.5">CLK_SDATA</text>
<text x="100.9" y="105.5">[14,15]</text>
<text x="136.7" y="104.7">+1.05V_VTT</text>
<text x="182.3" y="102.7">+VDDIO_CLK</text>
<text x="152.6" y="112.6">0805</text>
<text x="53.7" y="114.6">+3V</text>
<text x="55.5" y="119.5" transform="rotate(-90 55.5 119.5)">2</text>
<text x="21.5" y="125.5">[10]</text>
<text x="25.8" y="125.5">ICH_SMBCLK</text>
<text x="47.2" y="124.8">3</text>
<text x="62.9" y="124.8">1</text>
<text x="89.2" y="125.3">CLK_SCLK</text>
<text x="99.7" y="125.3">[14,15]</text>
<text x="26" y="154.2">+3V</text>
<text x="168.4" y="152.2">+3V</text>
<text x="241.4" y="156.5">1</text>
<text x="249.1" y="156.5">2</text>
<text x="170.4" y="173" transform="rotate(-90 170.4 173)">3</text>
<text x="128.6" y="181">[46]</text>
<text x="133" y="181">VR_PWRGD_CLKEN#</text>
<text x="164.1" y="180.3">2</text>
<text x="170.4" y="188.7" transform="rotate(-90 170.4 188.7)">1</text>
<text x="220.6" y="197.4">Size</text>
<text x="228.5" y="197.4">Document Number</text>
<text x="285.9" y="197.4">Rev</text>
<text x="220.6" y="203.3">Date:</text>
<text x="220.6" y="199.4">Custom</text>
<text x="232.5" y="203.3">Tuesday, January 26, 2010</text>
<text x="260.2" y="203.3">Sheet</text>
<text x="270.1" y="203.3">3</text>
<text x="276" y="203.3">of</text>
<text x="282" y="203.3">47</text>
<text x="287.9" y="199.4">1E</text>
</g>
<g font-size="1.8" fill="#2d2d72">
<text x="35.7" y="13.5">R116</text>
<text x="35.7" y="15.5">*HCB1608KF-181T15_6</text>
<text x="35.7" y="23.4">R117</text>
<text x="67.4" y="19.5">C305</text>
<text x="67.4" y="23.4">10U/6.3V/X5R_8</text>
<text x="85.3" y="19.5">C303</text>
<text x="85.3" y="23.4">0.1U/10V/X5R_4</text>
<text x="103.1" y="19.5">C270</text>
<text x="103.1" y="23.4">0.1U/10V/X5R_4</text>
<text x="118.9" y="19.5">C300</text>
<text x="118.9" y="23.4">0.1U/10V/X5R_4</text>
<text x="35.7" y="25.4">HCB1608KF-181T15_6</text>
<text x="35.7" y="33.4">R115</text>
<text x="35.7" y="35.3">HCB1608KF-181T15_6</text>
<text x="67.4" y="37.3">C267</text>
<text x="67.4" y="41.3">10U/6.3V/X5R_8</text>
<text x="85.3" y="37.3">C282</text>
<text x="85.3" y="41.3">0.1U/10V/X5R_4</text>
<text x="103.1" y="37.3">C269</text>
<text x="103.1" y="41.3">0.1U/10V/X5R_4</text>
<text x="91.2" y="59.1">R135</text>
<text x="103.1" y="59.1">10K_4</text>
<text x="222" y="59.1">R121</text>
<text x="233.8" y="59.1">33_4</text>
<text x="91.2" y="63.1">R131</text>
<text x="103.1" y="63.1">33_4</text>
<text x="222" y="61.1">R120</text>
<text x="233.8" y="61.1">*33_4</text>
<text x="243.8" y="65.1">C618</text>
<text x="115" y="69">C275</text>
<text x="243.8" y="69">*10P/50V/COG_4</text>
<text x="115" y="73">*10P/50V/COG_4</text>
<text x="156.5" y="82.9">ICS9LRS3197AKLFT</text>
<text x="59.5" y="96.8">R123</text>
<text x="59.5" y="98.7">10K_4</text>
<text x="59.5" y="108.6">Q5</text>
<text x="59.5" y="110.6">2N7002</text>
<text x="144.7" y="110.6">L18</text>
<text x="160.5" y="110.6">BLM21PG600SN1D</text>
<text x="71.4" y="114.6">R122</text>
<text x="71.4" y="116.6">10K_4</text>
<text x="188.3" y="114.6">C301</text>
<text x="188.3" y="118.5">0.1U/10V/X5R_4</text>
<text x="206.1" y="114.6">C283</text>
<text x="206.1" y="118.5">0.1U/10V/X5R_4</text>
<text x="223.9" y="114.6">C311</text>
<text x="223.9" y="118.5">10U/6.3V/X5R_8</text>
<text x="241.8" y="114.6">C290</text>
<text x="241.8" y="118.5">10U/6.3V/X5R_8</text>
<text x="257.6" y="114.6">C293</text>
<text x="257.6" y="118.5">*2.2U/6.3V/X5R_6</text>
<text x="59.5" y="128.4">Q4</text>
<text x="59.5" y="130.4">2N7002</text>
<text x="243.8" y="154.2">Y1</text>
<text x="173.6" y="160.1">R132</text>
<text x="241.8" y="160.1">14.318MHZ</text>
<text x="29.8" y="162.1">R129</text>
<text x="29.8" y="164.1">*10K_4</text>
<text x="173.6" y="162.5">1K_4</text>
<text x="231.9" y="162.1">C296</text>
<text x="231.9" y="166.1">30P/50V/NPO_4</text>
<text x="263.6" y="162.1">C295</text>
<text x="263.6" y="166.1">30P/50V/NPO_4</text>
<text x="29.8" y="176">R124</text>
<text x="29.8" y="178">10K_4</text>
<text x="40.8" y="178">C273</text>
<text x="172.4" y="174">Q6</text>
<text x="172.4" y="176">2N7002</text>
<text x="186.1" y="178">100K_4</text>
<text x="186.9" y="176">R133</text>
<text x="40.8" y="180.4">*10P/50V/COG_4</text>
</g>
<g font-size="1.8" fill="#ec2426">
<text x="129.2" y="13.5">+CK_VDD_MAIN</text>
<text x="129.2" y="33.4">+CK_VDD_MAIN_1</text>
<text x="71.8" y="59.1">+CK_VDD_MAIN</text>
<text x="204.5" y="59.1">CLK_VGA_27M_R</text>
<text x="137.1" y="63.1">CPU_SEL</text>
<text x="137.1" y="61.1">CK_PWRGD_R</text>
<text x="204.5" y="61.1">CLK_VGA_27M#_R</text>
<text x="137.1" y="71">XTAL_IN</text>
<text x="137.1" y="69">XTAL_OUT</text>
<text x="137.1" y="75">CLK_SDATA</text>
<text x="137.1" y="76.9">CLK_SCLK</text>
<text x="71.8" y="104.7">CLK_SDATA</text>
<text x="71.8" y="124.5">CLK_SCLK</text>
<text x="230.2" y="156.2">XTAL_IN</text>
<text x="252.2" y="156.2">XTAL_OUT</text>
<text x="29.3" y="170">CPU_SEL</text>
<text x="186.6" y="168.1">CK_PWRGD_R</text>
</g>
<text font-size="1.8" fill="#004040" x="156.5" y="21.5">U9</text>
<g font-size="1.8" fill="#1d437e">
<text x="157.5" y="28.6">VDD_SRC</text>
<text x="157.5" y="26.6">VDD_DOT</text>
<text x="191.9" y="28.6">CPU-0</text>
<text x="157.5" y="32.6">VDD_27</text>
<text x="157.5" y="30.6">VDD_CPU</text>
<text x="157.5" y="34.5">VDD_REF</text>
<text x="190.9" y="30.6">CPU-0#</text>
<text x="191.9" y="34.5">CPU-1</text>
<text x="157.5" y="38.5">VDD_CPU_IO</text>
<text x="157.5" y="36.5">VDD_SRC_IO</text>
<text x="190.9" y="36.5">CPU-1#</text>
<text x="157.5" y="42.5">VSS_DOT</text>
<text x="157.5" y="46.4">VSS_SATA</text>
<text x="157.5" y="44.4">VSS_27</text>
<text x="190.5" y="44.4">DOT96#</text>
<text x="191.5" y="42.5">DOT96</text>
<text x="157.5" y="50.4">VSS_CPU</text>
<text x="157.5" y="48.4">VSS_SRC</text>
<text x="157.5" y="52.4">VSS_REF</text>
<text x="185.8" y="50.4">SRC-1#/SATA</text>
<text x="186.7" y="48.4">SRC-1/SATA</text>
<text x="190.9" y="56.3">SRC-2#</text>
<text x="191.9" y="54.4">SRC-2</text>
<text x="157.5" y="64.3">REF_0/CPU_SEL</text>
<text x="157.5" y="60.3">CPU_STOP#</text>
<text x="157.5" y="62.3">CK_PWRGD/PD#</text>
<text x="190.4" y="62.3">27M_SS</text>
<text x="193.8" y="60.3">27M</text>
<text x="157.5" y="70.2">XOUT</text>
<text x="157.5" y="72.2">XIN</text>
<text x="157.5" y="76.2">SDATA</text>
<text x="193.2" y="76.2">GND</text>
<text x="157.5" y="78.1">SCLK</text>
</g>
<g font-size="1.4" fill="#231f20">
<text x="31" y="1.5">5</text>
<text x="88.9" y="1.5">4</text>
<text x="146.9" y="1.5">3</text>
<text x="204.9" y="1.5">2</text>
<text x="262.8" y="1.5">1</text>
<text x=".5" y="28.4">D</text>
<text x="292.4" y="28.4">D</text>
<text x=".5" y="78.9">C</text>
<text x="292.4" y="78.9">C</text>
<text x=".5" y="129.3">B</text>
<text x="292.4" y="129.3">B</text>
<text x=".5" y="179.7">A</text>
<text x="292.4" y="179.7">A</text>
<text x="31" y="205.2">5</text>
<text x="88.9" y="205.2">4</text>
<text x="146.9" y="205.2">3</text>
<text x="204.9" y="205.2">2</text>
<text x="262.8" y="205.2">1</text>
</g>
</svg>
